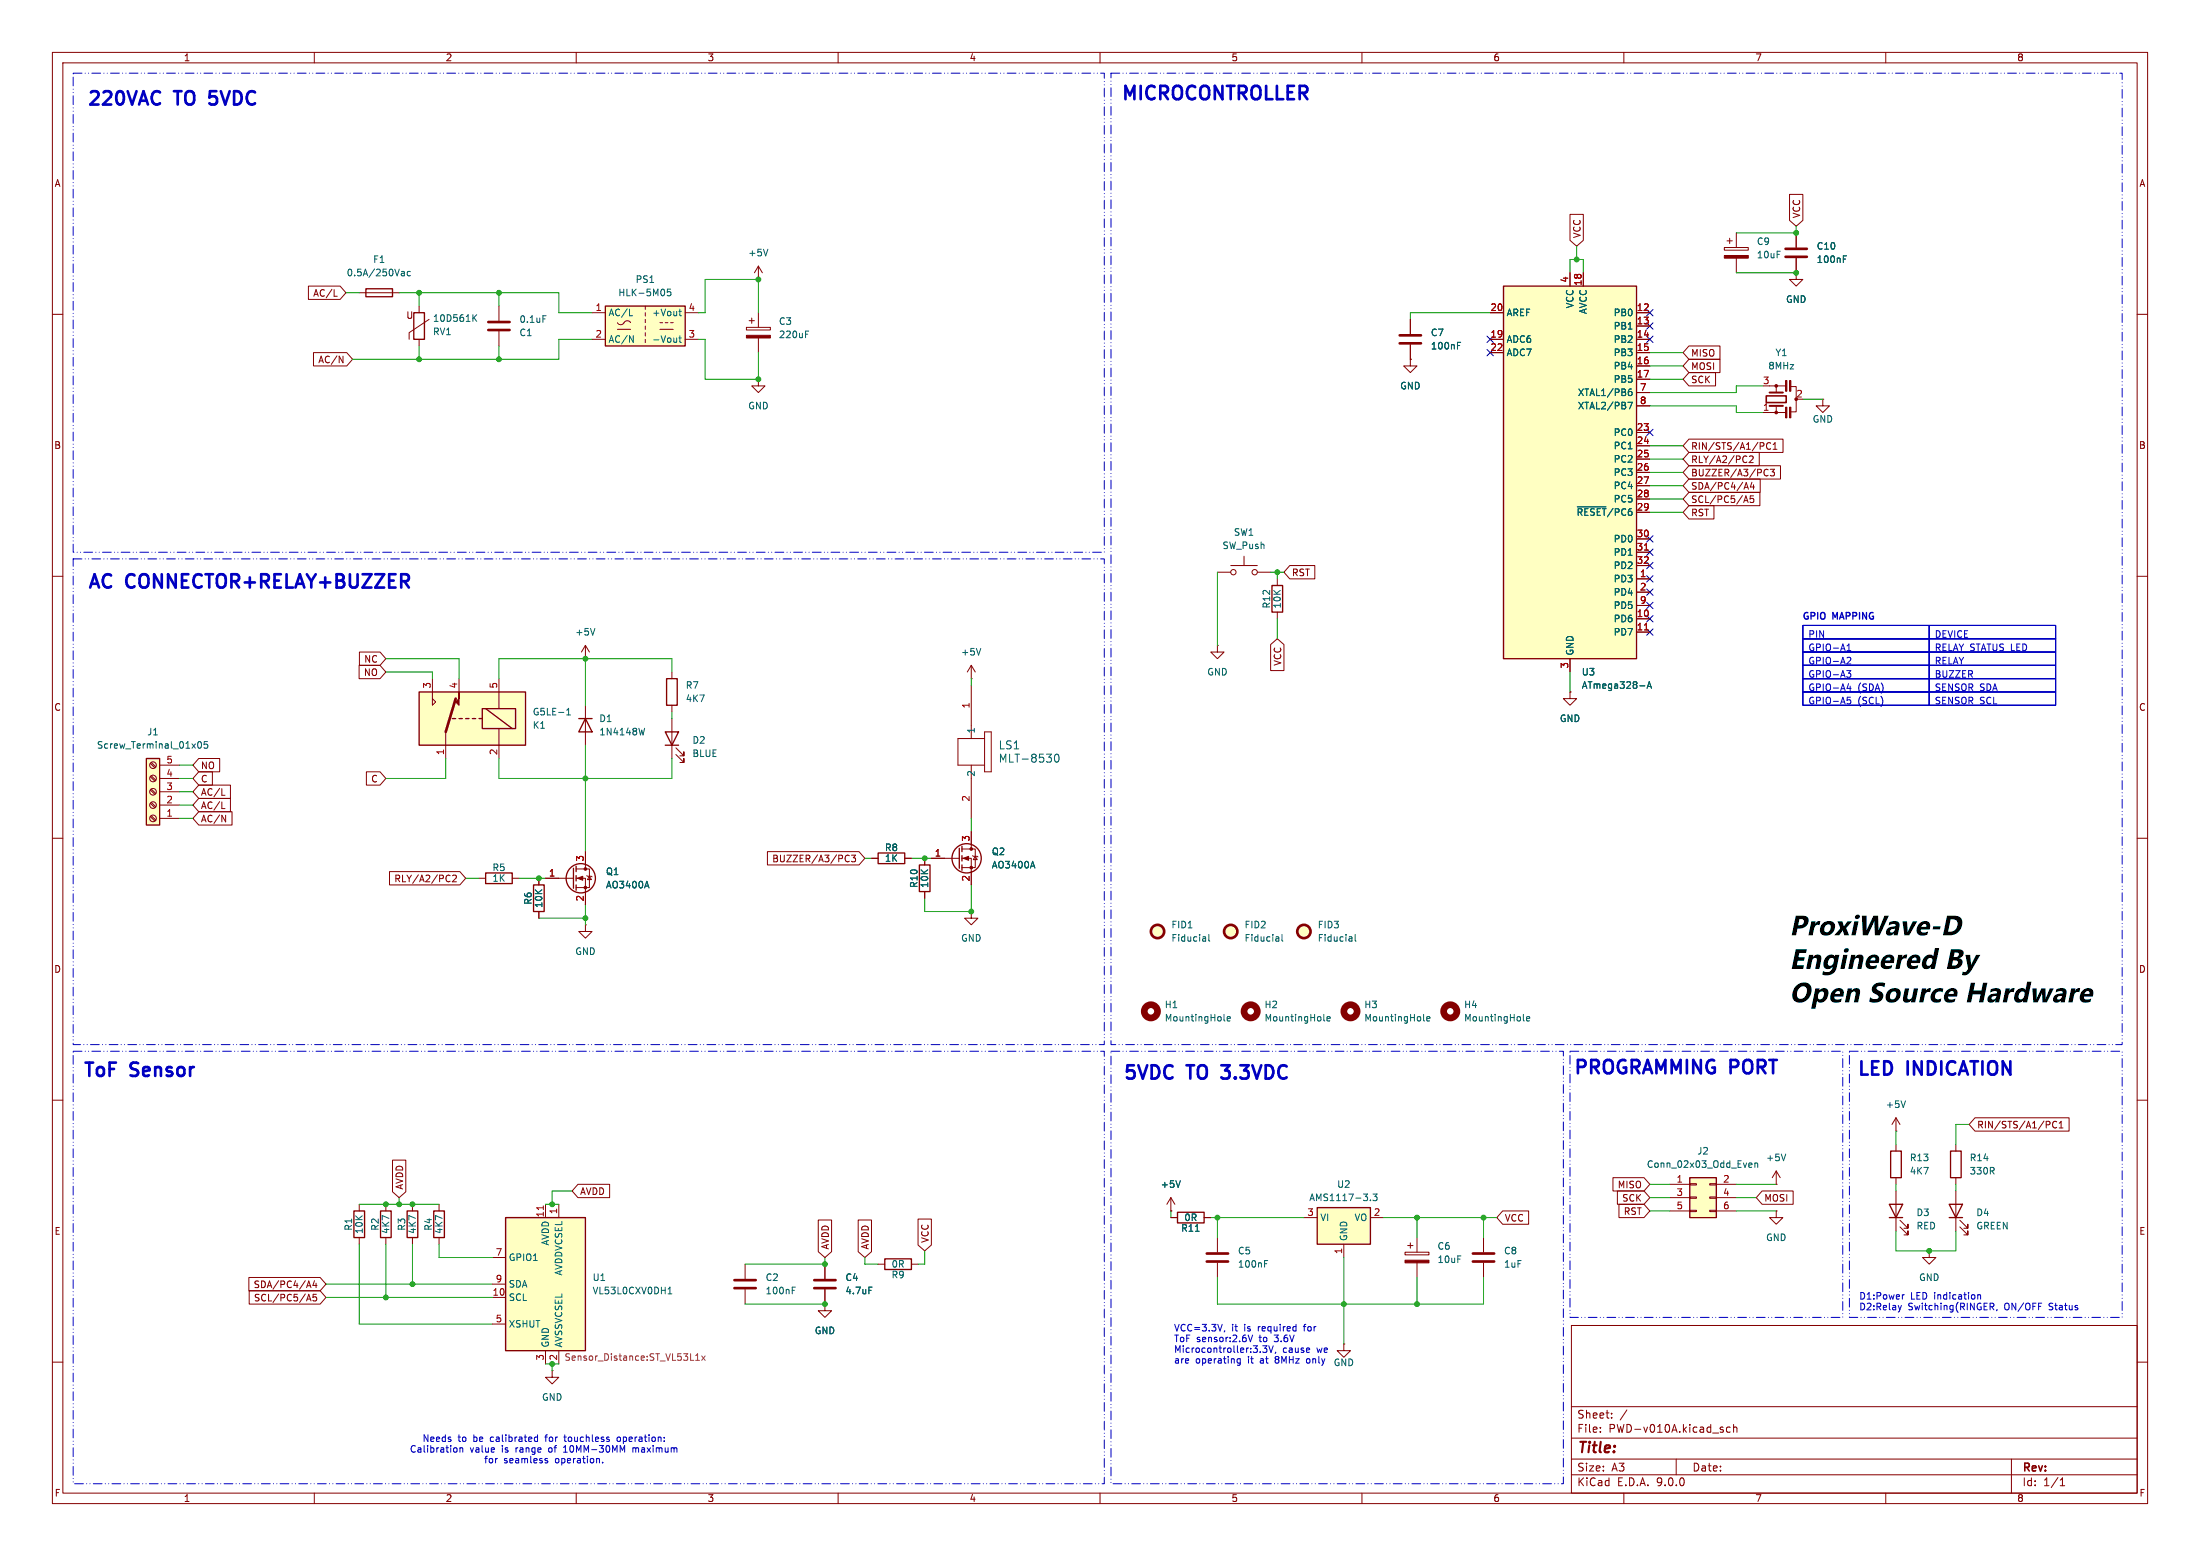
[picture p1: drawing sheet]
<svg xmlns="http://www.w3.org/2000/svg" width="420mm" height="297mm" viewBox="0 0 420 297" stroke-linecap="round" stroke-linejoin="round" font-family="sans-serif">
<g fill="none" stroke="#840000" stroke-width=".19">
<path d="M10 10h400v277h-400zM12 12h396v273h-396zM60 10v2M110 10v2M160 10v2M210 10v2M260 10v2M310 10v2M360 10v2M95.2 58.4v2.8M144.8 53.3h.1M144.8 50.8l-.8 1.3"/>
<path d="M144.8 50.8l.7 1.3M144.8 50.8v2.5M10 60h2M95.2 63.2v2.8M144.8 72.4v1.3h1.2l-1.2 1.2-1.3-1.2h1.3M144.8 72.4h.1M408 60h2M10 110h2M408 110h2M232.4 123.2v1.3h1.3l-1.3 1.2-1.3-1.2h1.3M232.4 123.2h.1M10 160h2"/>
<path d="M408 160h2M10 210h2M408 210h2M368.3 238.8v1.2h1.3l-1.3 1.3-1.3-1.3h1.3M368.3 238.8h.1M300 253h108v32h-108zM10 260h2M300 278.5h108M300 274.5h108M300 268.5h108M305.5 273.2v.2M305.5 272.5v.1"/>
<path d="M307.7 270.5v.2M307.7 269.8v.1M310.6 269.1l-1.3 1.9M320 278.5v3M330.3 272.5l-.4-.1-.3 .3 .1 .6h.6M330.9 272.5l.3-.1 .3 .1 .1 .9M330.9 271.9v1.5M384 278.5v6.5M408 260h2M60 285v2M110 285v2M160 285v2"/>
<path d="M210 285v2M260 285v2M300 281.5h108M310 285v2M360 285v2M393.3 283.6h.9M393.3 282.5l.4-.4v1.5"/>
</g>
<path d="M146.6 47.6l-.4 1.2M103.6 60.3h.7" fill="none" stroke="#006464" stroke-width=".19"/>
<path d="M93.2 63h4.1M93.2 61.5h4.1" fill="none" stroke="#840000" stroke-width=".51"/>
<path d="M115.6 58.4h15.2v7.6h-15.2z" fill="#ffffc2"/>
<path d="M115.6 58.4h15.2v7.6h-15.2zM167.6 162.8h5.1v2h-5.1zM67.6 231.1h2v5.1h-2zM72.6 231.1h2.1v5.1h-2.1zM77.7 231.1h2.1v5.1h-2.1zM82.8 231.1h2v5.1h-2z" fill="none" stroke="#840000" stroke-width=".25"/>
<g fill="none" stroke="#840000" stroke-width=".19">
<path d="M113 59.7h2.6M123.2 58.4v.7M123.2 59.7v.6M130.8 59.7h2.5M144.8 59.7v2.8M113 64.8h2.6M117.9 61.6a.83 .83 0 0 0 .8 .4 .83 .83 0 0 0 .7-.7 .73 .73 0 0 1 1 .3M117.9 62.9h2.5M123.2 61v.6M123.2 62.2v.7M123.2 63.5v.6M123.2 64.8v.6"/>
<path d="M126 62.9h2.5M126 61.6h.5M127 61.6h.5M128 61.6h.5M130.8 64.8h2.5M142.5 62.5h4.6v.5h-4.6zM143 61.2h1M143.5 60.7v1M144.8 64.5v2.8M166.4 163.8h1.2M172.7 163.8h1.3M361.9 215.9h.1"/>
<path d="M361.9 213.4l-.7 1.2M361.9 213.4l.8 1.2M361.9 213.4v2.5M68.6 229.9v1.2M68.6 236.2v1.3M73.7 229.9v1.2M73.7 236.2v1.3M78.7 229.9v1.2M78.7 236.2v1.3M83.8 229.9v1.2M83.8 236.2v1.3M268.2 239h4.6v.5h-4.6z"/>
<path d="M268.7 237.7h1M269.2 237.2v1.1M270.5 236.2v2.8M283.2 236.2v2.8M270.5 241v2.8M283.2 241v2.8M105.4 261.6v1.3h1.3l-1.3 1.3-1.3-1.3h1.3M105.4 261.6h.1"/>
</g>
<path d="M128 55.2h-.6v.6l.1-.1h.5l.1 .2-.1 .4-.2 .2-.4-.2M129.6 59.4h.5M129.8 59v1.1l.3 .2M120.2 60.3h.6M120.2 64.1l.7 1.2v-1.2M129.6 64.5h.5M129.8 64.1v1.1l.3 .1M153.8 63.8h.4M153.8 63.2h.6M363.8 210.1l-.5 1.3" fill="none" stroke="#006464" stroke-width=".19"/>
<g fill="#840000" stroke="#840000" stroke-width=".19">
<path d="M142.5 64h4.6v.5h-4.6z"/>
<path d="M268.2 240.5h4.6v.5h-4.6z"/>
</g>
<path d="M281.2 239.3h4M281.2 240.8h4" fill="none" stroke="#840000" stroke-width=".51"/>
<path d="M96.5 232.4h15.3v25.4h-15.3z" fill="#ffffc2"/>
<path d="M96.5 232.4h15.3v25.4h-15.3zM168.9 240.3h5.1v2h-5.1z" fill="none" stroke="#840000" stroke-width=".25"/>
<g fill="none" stroke="#840000" stroke-width=".19">
<path d="M104.1 229.9v2.5M106.7 229.9v2.5M339.1 231.1v1.3h1.3l-1.3 1.3-1.3-1.3h1.3M339.1 231.1h.1M339.1 226.1h.1M339.1 223.5l-.8 1.3M339.1 223.5l.8 1.3M339.1 223.5v2.6M94 240h2.5M94 245.1h2.5M94 247.6h2.5M94 252.7h2.5"/>
<path d="M104.1 257.8v2.5M106.7 257.8v2.5M142.2 241.3v2.8M142.2 246.1v2.8M157.5 248.9v1.3h1.2l-1.2 1.3-1.3-1.3h1.3M157.5 248.9h.1M157.5 241.3v2.8M157.5 246.1v2.8M167.6 241.3h1.3M174 241.3h1.3"/>
</g>
<path d="M103.7 230.2v.7" fill="none" stroke="#a90000" stroke-width=".19"/>
<path d="M340.9 220.3l-.4 1.3M127.5 247h.8M127.5 246.1l.4-.4v1.3M151.2 245.7h.6M151.2 246.3h.5M165.9 245.7h.6" fill="none" stroke="#006464" stroke-width=".19"/>
<path d="M132.8 259.7h.7M132.8 258.8l.4-.4v1.3M134 258.8l.6 .9M134.6 258.8l-.6 .9" fill="none" stroke="#840084" stroke-width=".19"/>
<path d="M140.2 244.3h4.1M140.2 245.9h4.1M155.4 244.3h4.1M155.4 245.9h4.1" fill="none" stroke="#840000" stroke-width=".51"/>
<path d="M322.6 224.8h5.1v7.6h-5.1z" fill="#ffffc2"/>
<g fill="none" stroke="#840000" stroke-width=".25">
<path d="M110.5 137.2h2.5M111.8 137.2l1.2 2.5h-2.5zM101.9 168.9h2v5.1h-2zM109.5 165.7v3.8M110 165.4v1M110 167.1v1M110 168.9v1M183.1 161.9v3.8M183.6 161.5v1.1M183.6 163.3v1M183.6 165.1v1M360.9 219.7h2.1v5.1h-2.1z"/>
<path d="M372.4 219.7h2v5.1h-2zM322.6 224.8h5.1v7.6h-5.1zM360.7 229.9h2.5l-1.3 2.5zM360.7 232.4h2.5M372.1 229.9h2.5l-1.2 2.5zM372.1 232.4h2.5"/>
<circle cx="110.9" cy="167.6" r="2.79"/>
<circle cx="184.5" cy="163.8" r="2.79"/>
</g>
<g fill="none" stroke="#840000" stroke-width=".19">
<path d="M329.2 47.2h4.6v.6h-4.6zM329.7 46h1M330.2 45.5v1M331.5 44.5v2.7M331.5 49.3v2.8M342.9 52.1v1.2h1.3l-1.3 1.3-1.3-1.3h1.3M342.9 52.1h.1M342.9 44.5v2.7M342.9 49.3v2.8M336.5 78.7h4.4M337.8 73.7h3.1M339.1 73.7v1.2"/>
<path d="M339.1 77.6v1.1M341.9 73.8h1v4.8h-1.1M348 76.2v1.3h1.2l-1.2 1.2-1.3-1.2h1.3M348 76.2h.1M111.8 125.7h.1M111.8 123.2l-.8 1.3M111.8 123.2l.7 1.3M111.8 123.2v2.5M111.8 134.6v7.6M185.4 129.5h.1M185.4 127l-.7 1.3M185.4 127l.8 1.3"/>
<path d="M185.4 127v2.5M185.4 130.8v10.2M188 139.7h1.2v7.6h-1.2zM185.4 146.1v10.1M185.4 158.8v3.3M188 141h-5.1v5.1h5.1M102.9 167.6v1.3M102.9 174v1.3M104.1 167.6h5.4M110 165.9h2.5v3.5h-2.5M110 167.6h1.8v5.1M111.8 176.5v1.3h1.2l-1.2 1.3-1.3-1.3h1.3"/>
<path d="M111.8 176.5h.1M111.8 162.6v3.3M112 167.1l1 .3M112.5 167.3l.4 .6h-.8zM177.8 163.8h5.3M183.6 162.1h2.6v3.5h-2.6M183.6 163.8h1.8v5.1M185.4 174v1.3h1.3l-1.3 1.2-1.3-1.2h1.3M185.4 174h.1M185.7 163.3l1 .3M186.2 163.4l.4 .7h-.8zM361.9 218.4v1.3"/>
<path d="M373.4 218.4v1.3M318.8 226.1h3.8M318.8 228.6h3.8M318.8 231.1h3.8M322.6 225.9h1.2v.3h-1.2zM322.6 228.5h1.2v.2h-1.2zM322.6 231h1.2v.3h-1.2zM326.4 225.9h1.3v.3h-1.3zM326.4 228.5h1.3v.2h-1.3zM326.4 231h1.3v.3h-1.3zM327.7 226.1h3.8M327.7 228.6h3.8"/>
<path d="M327.7 231.1h3.8M361.9 224.8v1.3M361.9 227.3v7.6M362.7 234.2l1.5 1.5v-.8v.8h-.7M362.7 232.9l1.5 1.5v-.7v.7h-.7M373.4 224.8v1.3M373.4 227.3v7.6M374.1 234.2l1.6 1.5v-.8v.8h-.8M374.1 232.9l1.6 1.5v-.7v.7h-.8"/>
</g>
<g fill="none" stroke="#006464" stroke-width=".19">
<path d="M351.9 49.4h.4M351.9 48.8h.6M113.6 120l-.4 1.2M123.1 139l-.3 1.3M187.2 123.8l-.4 1.2M201.5 144h.2a.81 .81 0 0 1 .5 .7 .81 .81 0 0 1-.5 .8 1.01 1.01 0 0 1-.2-1.5zM123.5 168.2l.4 1.3M197.1 164.4l.5 1.3M230.1 178.9l.1 .7M230.2 179.6h-.2M230.2 179.1l-.2 .1M230.8 178.4v1.1l.1 .1"/>
<path d="M244.1 178.9v.7M244.1 179.6h-.1M244.1 179.1l-.1 .1M244.7 178.4v1.1l.2 .1M258 178.9l.1 .7M258.1 179.6h-.1M258.1 179.1l-.1 .1M258.7 178.4v1.1l.2 .1M233.7 194.7l.2 .2M234.3 194.5l.6-.2-.1-.2-.3-.1-.2 .2v.6h.5M252.7 194.7l.2 .2M253.3 194.5l.6-.2v-.2l-.4-.1-.2 .2 .1 .6h.5"/>
<path d="M271.8 194.7l.2 .2M272.4 194.5l.6-.2-.1-.2-.3-.1-.2 .2v.6h.5M290.8 194.7l.2 .2M291.4 194.5l.6-.2v-.2l-.4-.1-.2 .2 .1 .6h.5M334 222h.4l.1 .3-.6 .1M334.4 222.8h-.4M335 222.1l.2-.1h.3l.1 .8M335 222v.8"/>
</g>
<g fill="none" stroke="#840000" stroke-width="1.3">
<circle cx="219.7" cy="193" r="1.27"/>
<circle cx="238.8" cy="193" r="1.27"/>
<circle cx="257.8" cy="193" r="1.27"/>
<circle cx="276.9" cy="193" r="1.27"/>
</g>
<g fill="#840000" stroke="#840000" stroke-width=".19">
<path d="M329.2 48.8h4.6v.5h-4.6z"/>
<path d="M110.2 167.6l1.1-.3v.7z"/>
<path d="M183.9 163.8l1-.4v.8z"/>
<path d="M340.9 77.7h.2v2.1h-.2z"/>
<path d="M341.6 77.7h.3v2.1h-.3z"/>
<path d="M340.9 72.6h.2v2.1h-.2z"/>
<path d="M341.6 72.6h.3v2.1h-.3z"/>
<circle cx="111.8" cy="165.9" r=".25"/>
<circle cx="111.8" cy="169.4" r=".25"/>
<circle cx="185.4" cy="162.1" r=".25"/>
<circle cx="185.4" cy="165.6" r=".25"/>
<circle cx="339.1" cy="78.7" r=".25"/>
<circle cx="339.1" cy="73.7" r=".25"/>
</g>
<g fill="#ffffc2" stroke="#ffffc2" stroke-width=".19">
<circle cx="221" cy="177.8" r="1.27"/>
<circle cx="248.9" cy="177.8" r="1.27"/>
<circle cx="234.9" cy="177.8" r="1.27"/>
</g>
<g fill="none" stroke="#840000" stroke-width=".51">
<path d="M340.9 47.5h4M340.9 49h4"/>
<circle cx="221" cy="177.8" r="1.27"/>
<circle cx="234.9" cy="177.8" r="1.27"/>
<circle cx="248.9" cy="177.8" r="1.27"/>
</g>
<path d="M337.8 77.5h2.6M337.8 74.9h2.6" fill="none" stroke="#840000" stroke-width=".38"/>
<path d="M337.2 75.6h3.8v1.2h-3.8z" fill="none" stroke="#840000" stroke-width=".3"/>
<path d="M80 132.1h20.3v10.1h-20.3z" fill="#ffffc2"/>
<path d="M82.5 129.5v5.1l.7-.6-.7-.6M85.1 139.7v5.1M87.6 129.5v2.6M95.2 129.5v5.8M95.2 139.1v5.7M128.3 128.3v1.2M128.3 134.6v1.3" fill="none" stroke="#840000" stroke-width=".19"/>
<path d="M80 132.1h20.3v10.1h-20.3zM86.4 137.2h.6M87.6 137.2h.7M88.9 137.2h.6M90.2 137.2h.6M91.4 137.2h.7M92.1 135.3h6.3v3.8h-6.3zM92.7 135.3l5.1 3.8M127.3 129.5h2v5.1h-2z" fill="none" stroke="#840000" stroke-width=".25"/>
<path d="M87.6 132.1v2.5l-.6-.6 .6-.6z" fill="#840000" stroke="#840000" stroke-width=".19"/>
<path d="M87 133.4l-1.9 6.3" fill="none" stroke="#840000" stroke-width=".51"/>
<path d="M108.2 136.5h.7M108.2 135.6l.3-.4v1.3" fill="none" stroke="#006464" stroke-width=".19"/>
<path d="M27.9 144.8h2.6v12.7h-2.6z" fill="#ffffc2"/>
<path d="M242.8 111.8h2.1v5h-2.1zM27.9 144.8h2.6v12.7h-2.6z" fill="none" stroke="#840000" stroke-width=".25"/>
<g fill="none" stroke="#840000" stroke-width=".19">
<path d="M243.8 110.5v1.3M243.8 116.8v1.3M28.7 155.9l.9 .8M28.7 153.3l.9 .9M28.7 150.8l.9 .8M28.7 148.3l.9 .8M28.7 145.7l.9 .9M28.9 155.7l.8 .8M28.9 153.2l.8 .8M28.9 150.6l.8 .9M28.9 148.1l.8 .8M28.9 145.5l.8 .9"/>
<path d="M30.5 156.2h3.8M30.5 153.7h3.8M30.5 151.1h3.8M30.5 148.6h3.8M30.5 146.1h3.8"/>
<circle cx="29.2" cy="156.2" r=".63"/>
<circle cx="29.2" cy="153.7" r=".63"/>
<circle cx="29.2" cy="148.6" r=".63"/>
<circle cx="29.2" cy="151.1" r=".63"/>
<circle cx="29.2" cy="146" r=".63"/>
</g>
<path d="M37.9 141.7l.1-.2a.68 .68 0 0 1 .5 .7 .68 .68 0 0 1-.5 .6l-.3-.5zM39.6 141.5h-.6l-.1 .7 .2-.2 .5 .1 .1 .2-.1 .4-.2 .1-.5-.1" fill="none" stroke="#006464" stroke-width=".19"/>
<path d="M251.5 230.5h10.1v7h-10.1z" fill="#ffffc2"/>
<path d="M69.8 55.1h5.1v1.5h-5.1zM79 59.7h2v5.1h-2zM127 139.7h2.5l-1.2 2.5zM127 142.2h2.5M251.5 230.5h10.1v7h-10.1z" fill="none" stroke="#840000" stroke-width=".25"/>
<path d="M68.6 55.9h7.6M80 58.4v1.3M80 64.8v1.2M81.9 61l-3.8 2.5v1.3M128.3 137.2v7.6M129 144l1.6 1.5v-.7v.7h-.8M129 142.7l1.6 1.6v-.8v.8h-.8M248.9 232.4h2.6M256.5 237.5v2.5M261.6 232.4h2.6M256.5 256.5v1.3h1.3l-1.3 1.3-1.2-1.3h1.2M256.5 256.5h.1" fill="none" stroke="#840000" stroke-width=".19"/>
<path d="M76.8 51.8l.4 .2v.6M77.2 52.6h-.4M77.2 52.1l-.4 .1M78.3 51.9l-.3-.1-.3 .2 .2 .6h.4M90.5 60.6l.5 .7M91 60.1l-.7 .7M261.6 229.1v.1M262.1 227.9h.8l-.4 .5 .3 .1v.6l-.2 .1-.5-.1" fill="none" stroke="#006464" stroke-width=".19"/>
<path d="M287 54.6h25.4v71.1h-25.4z" fill="#ffffc2"/>
<path d="M287 54.6h25.4v71.1h-25.4zM92.7 166.6h5.1v2.1h-5.1zM175.5 165.1h2v5.1h-2zM224.8 231.4h5.1v2h-5.1z" fill="none" stroke="#840000" stroke-width=".25"/>
<g fill="none" stroke="#840000" stroke-width=".19">
<path d="M341.6 37.1h2.6v5l-1.3 1.1-1.3-1.1zM58.9 54.6h6l1.1 1.3-1.1 1.3h-6zM63.8 56.6h.6M284.5 59.7h2.5M299.7 40.9h2.6v5l-1.3 1.1-1.3-1.1zM299.7 52.1v2.5M302.3 52.1v2.5M312.4 59.7h2.6M342.9 52.1h.1M342.9 44.5v2.7M342.9 49.3v2.8M59.8 67.3h6.4l1.1 1.3-1.1 1.3h-6.4z"/>
<path d="M64.8 68l.7 1.3v-1.3M269.2 68.6v1.3h1.3l-1.3 1.2-1.2-1.2h1.2M269.2 68.6h.1M269.2 61v2.8M269.2 65.8v2.8M284.5 64.8h2.5M284.5 67.3h2.5M312.4 64.8h2.6M312.4 67.3h2.6M312.4 62.2h2.6M312.4 69.9h2.6M312.4 72.4h2.6"/>
<path d="M312.4 74.9h2.6M312.4 77.5h2.6M322.4 68.6h6v2.5h-6l-1.1-1.2zM322.4 66h6v2.6h-6l-1.1-1.3zM322.4 71.1h5.1v2.6h-5.1l-1.1-1.3zM312.4 82.6h2.6M312.4 85.1h2.6M312.4 87.6h2.6M312.4 90.2h2.6M312.4 92.7h2.6M312.4 95.3h2.6M312.4 97.8h2.6"/>
<path d="M322.4 86.4h13.5v2.5h-13.5l-1.1-1.3zM322.4 94h13.6v2.5h-13.6l-1.1-1.2zM322.4 96.5h4.8v2.6h-4.8l-1.1-1.3zM322.4 91.4h13.6v2.6h-13.6l-1.1-1.3zM322.4 83.8h18v2.6h-18l-1.1-1.3zM322.4 88.9h17.5v2.5h-17.5l-1.1-1.2zM333 95.6h.6M333.1 93h.6M333.2 87l.3 .2M333.3 94.7l.4 1.2M333.4 92.1l.4 1.3M333.5 88.2l-.3 .1"/>
<path d="M334 87.2l.5-.2 .2 .4-.8 .9h.8M334.5 92l-.4 1h.8M334.8 94.7h-.7v.6l.2-.2 .4 .1 .1 .2v.4l-.2 .1-.5-.1M334.8 92.5v.9M336.5 84.5l.2 .2v.3l-.2 .2M336.9 90.7l.3 .1 .3-.1M337.5 89.7l-.3-.1-.3 .2M338 89.6h.7l-.4 .5 .4 .1v.5l-.2 .1-.5-.1M338 84.6a.6 .6 0 0 0-.8 .4 .6 .6 0 0 0 .6 .8l.2-.2M338.5 84.9l.4-.4v1.3M338.5 85.8h.7M232.4 109.2h2.5"/>
<path d="M234.9 108h5.1M237.5 106.2v1.8M240 109.2h2.6M246.2 107.9h4.8v2.6h-4.8l-1.1-1.3zM312.4 102.9h2.6M312.4 105.4h2.6M312.4 108h2.6M312.4 110.5h2.6M312.4 113h2.6M312.4 115.6h2.6M312.4 118.1h2.6M68.6 127h3.9l1.2 1.3-1.2 1.2h-3.9z"/>
<path d="M68.6 124.5h3.9l1.2 1.2-1.2 1.3h-3.9zM242.6 123l1.2-1.1 1.3 1.1v5h-2.5zM299.7 132.1v1.3h1.3l-1.3 1.2-1.3-1.2h1.3M299.7 132.1h.1M299.7 125.7v2.6M312.4 120.7h2.6M37.9 154.9h6.4v2.6h-6.4l-1.1-1.3zM37.9 147.3h2.6v2.6h-2.6l-1.1-1.3zM37.9 149.9h6.1v2.5h-6.1l-1.1-1.3zM37.9 152.4h6.1v2.5h-6.1l-1.1-1.2zM37.9 144.8h4v2.5h-4l-1.1-1.2zM42.4 155.6l.7 1.3v-1.3"/>
<path d="M42.4 151.8h.6M42.4 154.3h.6M69.9 147.3h2.6l1.2 1.3-1.2 1.3h-2.6zM185.4 158.8v2.5M74.4 166.4h13.4l1.1 1.2-1.1 1.3h-13.4zM85.7 167l.2 .2M85.9 168.2l-.2 .1M86.4 167.2l.5-.2 .2 .4-.8 .9h.8M91.4 167.6h1.3M97.8 167.6h1.3M102.9 167.6v1.3M102.9 174v1.3"/>
<path d="M104.1 167.6h2.6M111.8 162.6v2.5M111.8 170.2v2.5M146.5 162.6h17.5l1.1 1.2-1.1 1.3h-17.5zM161.5 164.3l.3 .2 .3-.1M162.1 163.4l-.3-.2-.3 .2M162.5 163.2h.8l-.4 .5 .4 .1v.6l-.2 .1-.6-.1M166.4 163.8h1.2M172.7 163.8h1.3M176.5 163.8v1.3M176.5 170.2v1.3M177.8 163.8h2.5"/>
<path d="M185.4 166.4v2.5M377 213.4h18v2.5h-18l-1.1-1.3zM391.1 214l.3 .3-.1 .3-.2 .1M392.6 214.2a.6 .6 0 0 0-.8 .4 .6 .6 0 0 0 .6 .7l.2-.1M393.1 215.3h.7M393.1 214.4l.4-.4v1.3M74.9 221.4h2.6v6.1l-1.3 1.1-1.3-1.1zM110.3 226.1h6.1v2.5h-6.1l-1.1-1.3zM156.2 232.9h2.6v6l-1.3 1.1-1.3-1.1zM163.8 232.9h2.6v6l-1.3 1.1-1.3-1.1zM175.3 232.7h2.5v4.9l-1.3 1.2-1.2-1.2zM223.5 231.1h.1"/>
<path d="M223.5 228.6l-.7 1.3M223.5 228.6l.8 1.3M223.5 228.6v2.5M223.5 232.4h1.3M229.9 232.4h1.2M232.4 236.2v2.8M286.9 231.1h4.9v2.6h-4.9l-1.2-1.3zM307.9 224.8h5.9l1.2 1.3-1.2 1.2h-5.9zM308.8 227.3h5l1.2 1.3-1.2 1.3h-5zM309.1 229.9h4.7l1.2 1.2-1.2 1.3h-4.7zM336.4 227.3h5.9v2.6h-5.9l-1.1-1.3zM47.5 243.8h13.6l1.1 1.3-1.1 1.3h-13.6z"/>
<path d="M47.6 246.4h13.5l1.1 1.2-1.1 1.3h-13.5zM58.6 248h.6M58.6 245.4h.6M58.9 247.1l.5 1.2M58.9 244.5l.5 1.3M60 244.4l-.3 1h.8M60.3 244.9v.9M60.4 247.1h-.6l-.1 .6 .2-.2 .4 .1 .2 .2-.1 .4-.2 .1-.5-.1M157.5 248.9h.1M157.5 241.3v2.8M157.5 246.1v2.8M232.4 241v2.8"/>
<circle cx="235.5" cy="109.2" r=".51"/>
<circle cx="239.5" cy="109.2" r=".51"/>
</g>
<g fill="none" stroke="#006464" stroke-width=".19">
<path d="M351.9 49.4h.4M351.9 48.8h.6M278.2 66h.5M278.2 65.3h.6M310.8 76.8h.8l-.5 1.2M310.9 74.8l.4-.1 .3 .3-.2 .4-.3 .1-.2-.1M311.4 74.2l-.3 .1-.2 .2M301.1 96.7h5.5M313 130.9h1M314.4 131.4l.5-1.3 .4 1.3M314.6 131h.6M123.5 168.2l.4 1.3"/>
<path d="M197.1 164.4l.5 1.3M225.3 225.4l-.4 1.2M228.2 235h.7M165.9 245.7h.6M241.4 241.2h.4M241.4 240.6h.6"/>
</g>
<path d="M313.9 105h.8M313.9 120.2h.8" fill="none" stroke="#a90000" stroke-width=".19"/>
<path d="M267.2 64h4.1M267.2 65.5h4.1M230.4 239.3h4M230.4 240.8h4" fill="none" stroke="#840000" stroke-width=".51"/>
<g fill="none" stroke="#0000c2" stroke-width=".19">
<path d="M344.2 119.4h24.1v2.5h-24.1zM344.2 119.4h48.2v15.2h-48.2zM368.3 119.4h24.1v2.5h-24.1zM368.3 119.4v15.2M344.2 121.9h24.1v2.6h-24.1zM344.2 124.5h24.1v2.5h-24.1zM344.2 127h24.1v2.5h-24.1zM344.2 129.5h24.1v2.6h-24.1zM344.2 132.1h24.1v2.5h-24.1zM344.2 121.9h48.2M344.2 124.5h24.1M344.2 127h24.1"/>
<path d="M344.2 129.5h24.1M344.2 132.1h24.1M352.5 128h.8l-.4 .5 .4 .1v.4l-.2 .3h-.4M352.6 124.2h.7M352.6 123.3l.4-.4v1.3M352.7 133.1h.6M352.8 125.5h.4l.1 .3-.8 .9h.8M352.8 133.6h.3l.2 .2-.1 .5-.4 .1M352.9 130.5l-.3 .9h.8M353.2 131v.8M368.3 121.9h24.1v2.6h-24.1zM368.3 124.5h24.1v2.5h-24.1z"/>
<path d="M368.3 127h24.1v2.5h-24.1zM368.3 129.5h24.1v2.6h-24.1zM368.3 132.1h24.1v2.5h-24.1zM233.8 254l-.1 .2M236.8 259.3v1.1l-.3 .2h-.3M236.8 259.4l-.4-.1-.2 .3 .1 .5h.5M238.3 254.8l.4 1.3 .4-1.3M241.9 256.9l-.5 .5 .4 .1v.5l-.2 .1-.5-.1M242.2 256.9l.4 1.2 .5-1.2M243.5 258.1l-.1 .2M248.8 253.2h.5M249.7 259.3l-.3 .3v.3l.3 .3"/>
<path d="M363 249.2l-.3 .8M363.5 247.1l-.3 .3M377.6 247.2l.1-.1 .3 .1 .1 .8M377.6 247.1v.9M379.9 248.7h.5l.2 .3-.1 .4h-.6M380.2 249.4l.4 .6M381.2 250l-.1 .2M87 276.3l.3 .3v.3l-.3 .3M87.8 276.5l.2-.2 .3 .1v.8M87.8 276.3v.9M102.1 275l.2 .1h.3M102.6 273.9v1.2"/>
<path d="M102.6 274.4l-.3-.1-.2 .1M104 274.3h.5M104.1 278.7l.5 .3-.1 .2h-.3M104.1 278.4h.4M107.6 277.2h.7M107.6 274.3h.5M107.8 273.9v1.1l.2 .1M107.9 275.9l-.3 .4M115 279.1v.1M118.3 274.4l-.3-.1-.2 .2 .1 .5 .1 .1h.3M118.8 276.8l.4-.9v1.3M120.8 276.3v.9"/>
<path d="M120.9 276.4l-.1 .1"/>
</g>
<g fill="none" stroke="#009600" stroke-width=".19">
<path d="M66 55.9h2.6M76.2 55.9h30.5v3.8h6.3M80 55.9v2.5M95.2 55.9v2.5M133.3 59.7h1.3v-6.4h10.2v6.4M284.5 59.7h-15.3v1.3M299.7 52.1v-2.6h2.6v2.6M301 47v2.5M331.5 52.1h11.4M342.9 43.2v1.3h-11.4M80 66v2.6M95.2 66v2.6"/>
<path d="M113 64.8h-6.3v3.8h-39.4M133.3 64.8h1.3v7.6h10.2v-5.1M315 77.5h16.5v1.2h5M315 69.9h6.3M315 72.4h6.3M315 67.3h6.3M336.5 73.7h-5v1.2h-16.5M344.2 76.2h3.8M315 90.2h6.3M315 92.7h6.3M315 87.6h6.3M315 85.1h6.3"/>
<path d="M315 95.3h6.3M315 97.8h6.3M232.4 109.2v14M242.6 109.2h2.5M243.8 109.2v1.3M243.8 118.1v3.8M73.7 125.7h13.9v3.8M73.7 128.3h8.8v1.2M111.8 125.7v8.9M128.3 128.3v-2.6h-33.1v3.8M128.3 135.9v1.3M185.4 129.5v1.3"/>
<path d="M299.7 128.3v3.8M34.3 148.6h2.5M34.3 151.1h2.5M34.3 153.7h2.5M34.3 146.1h2.5M34.3 156.2h2.5M85.1 144.8v3.8h-11.4M95.2 144.8v3.8h33.1v-3.8M111.8 142.2v20.4M185.4 156.2v2.6M88.9 167.6h2.5M99.1 167.6h5"/>
<path d="M102.9 175.3h8.9M111.8 172.7v3.8M165.1 163.8h1.3M174 163.8h3.8M185.4 168.9v5.1h-8.9v-2.5M361.9 215.9v2.5M375.9 214.6h-2.5v3.8M68.6 229.9h15.2M68.6 237.5v15.2h25.4M73.7 237.5v10.1M76.2 228.6v1.3M78.7 237.5v7.6"/>
<path d="M83.8 237.5v2.5h10.2M104.1 229.9h2.6M109.2 227.3h-3.8v2.6M176.5 238.8v2.5h-1.2M223.5 231.1v1.3M231.1 232.4h17.8M232.4 232.4v3.8M264.2 232.4h21.5M270.5 232.4v3.8M283.2 232.4v3.8M315 228.6h3.8M315 226.1h3.8"/>
<path d="M315 231.1h3.8M331.5 228.6h3.8M331.5 226.1h7.6M331.5 231.1h7.6M361.9 234.9v3.9h11.5v-3.9M361.9 226.1v1.2M373.4 226.1v1.2M62.2 247.6h31.8M62.2 245.1h31.8M142.2 248.9h15.3M157.5 240v1.3h-15.3M165.1 240v1.3h2.5"/>
<path d="M232.4 243.8v5.1h50.8v-5.1M256.5 240v16.5M270.5 243.8v5.1M104.1 260.3h1.3v1.3"/>
</g>
<g fill="none" stroke="#000084" stroke-width=".19">
<path d="M314.4 59.1l1.2 1.2M315.6 59.1l-1.2 1.2M283.9 66.7l1.2 1.2M283.9 64.2l1.2 1.2M285.1 66.7l-1.2 1.2M285.1 64.2l-1.2 1.2M314.4 61.6l1.2 1.2M314.4 64.2l1.2 1.2M315.6 61.6l-1.2 1.2M315.6 64.2l-1.2 1.2M314.4 81.9l1.2 1.3M315.6 81.9l-1.2 1.3"/>
<path d="M314.4 115l1.2 1.2M314.4 112.4l1.2 1.2M314.4 109.9l1.2 1.2M314.4 107.3l1.2 1.3M314.4 104.8l1.2 1.2M314.4 117.5l1.2 1.2M314.4 102.3l1.2 1.2M315.6 115l-1.2 1.2M315.6 112.4l-1.2 1.2M315.6 109.9l-1.2 1.2M315.6 107.3l-1.2 1.3M315.6 104.8l-1.2 1.2"/>
<path d="M315.6 117.5l-1.2 1.2M315.6 102.3l-1.2 1.2M314.4 120l1.2 1.3M315.6 120l-1.2 1.3"/>
</g>
<g fill="#000">
<path d="M342.8 174.8a3.5 3.5 0 0 1 2.1 .2 1.44 1.44 0 0 1 .1 1.6 1.44 1.44 0 0 1-1.5 .6h-.4l-.2 1.3h-.9l.4-1.9h.9a.74 .74 0 0 0 .9-.2 .74 .74 0 0 0 0-.9l-.7-.1-.2 1.2h-.9zM355.4 174.8h.9v2.9l1.4-2.9h.8l.1 2.9 1.2-2.9h.8l-1.8 3.7h-.9v-2.8l-1.3 2.8h-1zM371.7 174.8a4.6 4.6 0 0 1 2.3 .2 1.71 1.71 0 0 1 .2 2.5l-.7 .7-.6 .2-2 .1 .2-.7h.8a1.44 1.44 0 0 0 1.5-.5 1.44 1.44 0 0 0 0-1.6l-1-.2-.5 2.3h-.8zM342.8 181.2h2.1l-.1 .7h-1.3l-.2 .8h1.2l-.1 .7h-1.2l-.2 .8h1.4l-.2 .7h-2.2zM367.5 182.6a.94 .94 0 0 1 1.6 0l.3-1.6h.8l-.8 3.9h-.8v-.3a.95 .95 0 0 1-1.1 .4 .95 .95 0 0 1-.6-1.1h.8a.53 .53 0 0 0 .6 .5 .53 .53 0 0 0 .5-.6 .57 .57 0 0 0 .1-.6 .57 .57 0 0 0-.6-.3l-.4 .3-.2 .7h-.8l.2-.9zM372.4 181.2h1.4a.85 .85 0 0 1 1.1 .6 .85 .85 0 0 1-.7 1l-.2 .1a.89 .89 0 0 1 .7 .8 .89 .89 0 0 1-.6 .9l-.7 .3h-1.7l.1-.6h.8a.81 .81 0 0 0 1.2-.6l-.2-.3-.8-.1-.2 1h-.8l.3-1.6h.9a.68 .68 0 0 0 .7-.1 .68 .68 0 0 0 .2-.6l-.8-.2-.1 .9h-.9zM385.1 189a.94 .94 0 0 1 1.6 0l.3-1.6h.8l-.8 3.9h-.8l.1-.3a.95 .95 0 0 1-1.2 .4 .95 .95 0 0 1-.6-1.1h.8a.53 .53 0 0 0 .6 .5 .53 .53 0 0 0 .5-.6 .57 .57 0 0 0 .1-.6 .57 .57 0 0 0-.6-.3l-.4 .3-.2 .7h-.8l.3-.8z"/>
<circle cx="354.6" cy="175" r=".46"/>
</g>
<path d="M233.2 203.3h1.5M233.2 205.6l.1 .2" fill="none" stroke="#0000c2" stroke-width=".51"/>
<path d="M14 14h196.8v91.4h-196.8zM212.1 14h193v185.4h-193zM14 106.7h196.8v92.7h-196.8zM14 200.7h196.8v82.5h-196.8zM212.1 200.7h86.3v82.5h-86.3zM299.7 200.7h52.1v50.8h-52.1zM353.1 200.7h52v50.8h-52z" fill="none" stroke="#0000c2" stroke-width=".19" stroke-dasharray="1.7 .6 0 .6 0 .6"/>
<g fill="#009600" stroke="#009600" stroke-width=".19">
<circle cx="368.3" cy="238.8" r=".46"/>
<circle cx="342.9" cy="52.1" r=".46"/>
<circle cx="342.9" cy="44.5" r=".46"/>
<circle cx="301" cy="49.5" r=".46"/>
<circle cx="232.4" cy="232.4" r=".46"/>
<circle cx="283.2" cy="232.4" r=".46"/>
<circle cx="270.5" cy="232.4" r=".46"/>
<circle cx="256.5" cy="248.9" r=".46"/>
<circle cx="270.5" cy="248.9" r=".46"/>
<circle cx="243.8" cy="109.2" r=".46"/>
<circle cx="176.5" cy="163.8" r=".46"/>
<circle cx="185.4" cy="174" r=".46"/>
<circle cx="111.8" cy="125.7" r=".46"/>
<circle cx="111.8" cy="175.3" r=".46"/>
<circle cx="111.8" cy="148.6" r=".46"/>
<circle cx="76.2" cy="229.9" r=".46"/>
<circle cx="105.4" cy="229.9" r=".46"/>
<circle cx="78.7" cy="245.1" r=".46"/>
<circle cx="78.7" cy="229.9" r=".46"/>
<circle cx="157.5" cy="248.9" r=".46"/>
<circle cx="105.4" cy="260.3" r=".46"/>
<circle cx="157.5" cy="241.3" r=".46"/>
<circle cx="144.8" cy="72.4" r=".46"/>
<circle cx="144.8" cy="53.3" r=".46"/>
<circle cx="95.2" cy="68.6" r=".46"/>
<circle cx="95.2" cy="55.9" r=".46"/>
<circle cx="80" cy="68.6" r=".46"/>
<circle cx="80" cy="55.9" r=".46"/>
<circle cx="73.7" cy="229.9" r=".46"/>
<circle cx="73.7" cy="247.6" r=".46"/>
<circle cx="102.9" cy="167.6" r=".46"/>
</g>
<g font-size="5.3">
<text x="341.6" y="180.5">ProxiWave-D</text>
<text x="341.6" y="186.9">EngineeredBy</text>
<text x="341.6" y="193.3">Open SourceHardware</text>
</g>
<g font-size="3.5" fill="#0000c2">
<text x="16.4" y="20.8">220VAC</text>
<text x="33.5" y="20.8">TO</text>
<text x="41" y="20.8">5VDC</text>
<text x="213.7" y="19.8">MICROCONTROLLER</text>
<text x="16.5" y="113">AC</text>
<text x="24.1" y="113">CONNECTOR+RELAY+BUZZER</text>
<text x="15.6" y="206.3">ToF</text>
<text x="24.9" y="206.3">Sensor</text>
<text x="214.1" y="206.8">5VDC</text>
<text x="226.8" y="206.8">TO</text>
<text x="234.3" y="206.8">3.3VDC</text>
<text x="300.1" y="205.7">PROGRAMMING PORT</text>
<text x="354.2" y="206">LED</text>
<text x="364.1" y="206">INDICATION</text>
</g>
<text font-size="2.8" fill="#840000" x="301" y="277.9">Title:</text>
<g font-size="2.1" fill="#006464">
<text x="190.6" y="143.2">LS1</text>
<text x="190.6" y="145.8">MLT-8530</text>
</g>
<g font-size="2.1" fill="#840000">
<text x="301" y="273.7">File:</text>
<text x="301" y="271">Sheet:</text>
<text x="307.1" y="273.7">PWD-v010A.kicad_sch</text>
<text x="301" y="281.1">Size:</text>
<text x="307.6" y="281.1">A3</text>
<text x="323" y="281.1">Date:</text>
<text x="386" y="281.3">Rev:</text>
<text x="301" y="283.9">KiCad</text>
<text x="308.7" y="283.9">E.D.A.</text>
<text x="316.3" y="283.9">9.0.0</text>
<text x="386" y="283.9">Id:</text>
<text x="390.1" y="283.9">1/1</text>
</g>
<g font-size="1.8" fill="#840000">
<text x="35" y="11.9">1</text>
<text x="85" y="11.9">2</text>
<text x="135" y="11.9">3</text>
<text x="185" y="11.9">4</text>
<text x="235" y="11.9">5</text>
<text x="285" y="11.9">6</text>
<text x="335" y="11.9">7</text>
<text x="385" y="11.9">8</text>
<text x="10.3" y="35.9">A</text>
<text x="408.3" y="35.9">A</text>
<text x="343.9" y="41.8" transform="rotate(-90 343.9 41.8)">VCC</text>
<text x="301.9" y="45.6" transform="rotate(-90 301.9 45.6)">VCC</text>
<text x="59.7" y="56.8">AC/L</text>
<text x="77.5" y="61.1">U</text>
<text x="60.7" y="69.5">AC/N</text>
<text x="322.7" y="70.8">MOSI</text>
<text x="322.7" y="68.3">MISO</text>
<text x="322.7" y="73.3">SCK</text>
<text x="10.3" y="85.9">B</text>
<text x="322.7" y="88.6">RLY/A2/PC2</text>
<text x="322.7" y="86">RIN/STS/A1/PC1</text>
<text x="408.2" y="85.9">B</text>
<text x="322.7" y="93.7">SDA/PC4/A4</text>
<text x="322.7" y="91.1">BUZZER/A3/PC3</text>
<text x="322.7" y="96.2">SCL/PC5/A5</text>
<text x="322.7" y="98.7">RST</text>
<text x="246.5" y="110.2">RST</text>
<text x="69.4" y="129.2">NO</text>
<text x="69.4" y="126.7">NC</text>
<text x="244.8" y="127.2" transform="rotate(-90 244.8 127.2)">VCC</text>
<text x="10.3" y="135.9">C</text>
<text x="408.2" y="135.9">C</text>
<text x="38.3" y="149.5">C</text>
<text x="38.3" y="147">NO</text>
<text x="70.8" y="149.5">C</text>
<text x="38.3" y="152.1">AC/L</text>
<text x="38.3" y="154.6">AC/L</text>
<text x="38.3" y="157.2">AC/N</text>
<text x="147.3" y="164.8">BUZZER/A3/PC3</text>
<text x="75.2" y="168.6">RLY/A2/PC2</text>
<text x="10.3" y="185.9">D</text>
<text x="408.2" y="185.9">D</text>
<text x="377.3" y="215.6">RIN/STS/A1/PC1</text>
<text x="77.2" y="227.2" transform="rotate(-90 77.2 227.2)">AVDD</text>
<text x="308.7" y="227">MISO</text>
<text x="110.6" y="228.3">AVDD</text>
<text x="287.2" y="233.4">VCC</text>
<text x="309.6" y="229.6">SCK</text>
<text x="309.9" y="232.1">RST</text>
<text x="336.7" y="229.6">MOSI</text>
<text x="10.3" y="235.9">E</text>
<text x="158.4" y="238.6" transform="rotate(-90 158.4 238.6)">AVDD</text>
<text x="166.1" y="238.6" transform="rotate(-90 166.1 238.6)">AVDD</text>
<text x="177.5" y="237.3" transform="rotate(-90 177.5 237.3)">VCC</text>
<text x="408.3" y="235.9">E</text>
<text x="48.3" y="246.1">SDA/PC4/A4</text>
<text x="48.4" y="248.6">SCL/PC5/A5</text>
<text x="10.3" y="285.9">F</text>
<text x="35" y="286.9">1</text>
<text x="85" y="286.9">2</text>
<text x="135" y="286.9">3</text>
<text x="185" y="286.9">4</text>
<text x="235" y="286.9">5</text>
<text x="285" y="286.9">6</text>
<text x="335" y="286.9">7</text>
<text x="385" y="286.9">8</text>
<text x="408.3" y="285.9">F</text>
</g>
<g font-size="1.8" fill="#006464">
<text x="335.3" y="47">C9</text>
<text x="346.7" y="47.9">C10</text>
<text x="66.1" y="52.9">0.5A/250Vac</text>
<text x="71.1" y="50.4">F1</text>
<text x="142.7" y="49.1">+5V</text>
<text x="335.3" y="49.5">10uF</text>
<text x="346.7" y="50.4">100nF</text>
<text x="117.9" y="56.7">HLK-5M05</text>
<text x="121.2" y="54.2">PS1</text>
<text x="300.6" y="58.9" transform="rotate(-90 300.6 58.9)">VCC</text>
<text x="340.9" y="58">GND</text>
<text x="82.6" y="64.2">RV1</text>
<text x="82.6" y="61.6">10D561K</text>
<text x="99.1" y="64.4">C1</text>
<text x="99.1" y="61.8">0.1uF</text>
<text x="116.1" y="60.6">AC/L</text>
<text x="116.1" y="65.6">AC/N</text>
<text x="124.4" y="60.6">+Vout</text>
<text x="124.4" y="65.6">-Vout</text>
<text x="148.6" y="62.2">C3</text>
<text x="148.6" y="64.7">220uF</text>
<text x="273.1" y="64.4">C7</text>
<text x="287.5" y="60.6">AREF</text>
<text x="287.5" y="65.6">ADC6</text>
<text x="303.1" y="60" transform="rotate(-90 303.1 60)">AVCC</text>
<text x="308" y="60.6">PB0</text>
<text x="308" y="63.1">PB1</text>
<text x="308" y="65.6">PB2</text>
<text x="273.1" y="66.9">100nF</text>
<text x="287.5" y="68.2">ADC7</text>
<text x="308" y="68.2">PB3</text>
<text x="308" y="70.7">PB4</text>
<text x="337.5" y="70.7">8MHz</text>
<text x="338.8" y="68.2">Y1</text>
<text x="267.2" y="74.5">GND</text>
<text x="301.1" y="75.8">XTAL1/PB6</text>
<text x="308" y="73.3">PB5</text>
<text x="142.7" y="78.3">GND</text>
<text x="301.1" y="78.3">XTAL2/PB7</text>
<text x="308" y="83.4">PC0</text>
<text x="345.9" y="80.9">GND</text>
<text x="308" y="86">PC1</text>
<text x="308" y="88.5">PC2</text>
<text x="308" y="91">PC3</text>
<text x="308" y="93.6">PC4</text>
<text x="300.9" y="98.7">~{RESET}/PC6</text>
<text x="308" y="96.1">PC5</text>
<text x="233.3" y="105">SW_Push</text>
<text x="235.5" y="102.5">SW1</text>
<text x="308" y="103.7">PD0</text>
<text x="308" y="106.3">PD1</text>
<text x="308" y="108.8">PD2</text>
<text x="308" y="111.4">PD3</text>
<text x="308" y="113.9">PD4</text>
<text x="242.7" y="116.2" transform="rotate(-90 242.7 116.2)">R12</text>
<text x="244.7" y="116.2" transform="rotate(-90 244.7 116.2)">10K</text>
<text x="308" y="116.4">PD5</text>
<text x="308" y="119">PD6</text>
<text x="109.7" y="121.5">+5V</text>
<text x="183.4" y="125.3">+5V</text>
<text x="300.6" y="125.2" transform="rotate(-90 300.6 125.2)">GND</text>
<text x="308" y="121.5">PD7</text>
<text x="130.8" y="131.7">R7</text>
<text x="230.4" y="129.1">GND</text>
<text x="301.9" y="129.1">U3</text>
<text x="301.9" y="131.7">ATmega328-A</text>
<text x="101.6" y="136.8">G5LE-1</text>
<text x="130.8" y="134.2">4K7</text>
<text x="18.4" y="143.1">Screw_Terminal_01x05</text>
<text x="28" y="140.6">J1</text>
<text x="101.6" y="139.3">K1</text>
<text x="114.3" y="138">D1</text>
<text x="114.3" y="140.6">1N4148W</text>
<text x="132.1" y="142.2">D2</text>
<text x="186.3" y="140.1" transform="rotate(-90 186.3 140.1)">1</text>
<text x="297.7" y="138">GND</text>
<text x="132.1" y="144.7">BLUE</text>
<text x="186.3" y="148.3" transform="rotate(-90 186.3 148.3)">2</text>
<text x="93.9" y="166.5">R5</text>
<text x="115.6" y="167.2">Q1</text>
<text x="168.8" y="162.7">R8</text>
<text x="168.8" y="164.7">1K</text>
<text x="189.2" y="166">AO3400A</text>
<text x="189.2" y="163.4">Q2</text>
<text x="93.9" y="168.5">1K</text>
<text x="101.7" y="172.8" transform="rotate(-90 101.7 172.8)">R6</text>
<text x="103.7" y="173.4" transform="rotate(-90 103.7 173.4)">10K</text>
<text x="115.6" y="169.8">AO3400A</text>
<text x="175.4" y="169.6" transform="rotate(-90 175.4 169.6)">R10</text>
<text x="177.4" y="169.6" transform="rotate(-90 177.4 169.6)">10K</text>
<text x="183.4" y="179.9">GND</text>
<text x="223.5" y="177.4">FID1</text>
<text x="223.5" y="179.9">Fiducial</text>
<text x="237.5" y="177.4">FID2</text>
<text x="237.5" y="179.9">Fiducial</text>
<text x="251.5" y="177.4">FID3</text>
<text x="251.5" y="179.9">Fiducial</text>
<text x="109.7" y="182.5">GND</text>
<text x="222.3" y="192.6">H1</text>
<text x="222.3" y="195.2">MountingHole</text>
<text x="241.3" y="192.6">H2</text>
<text x="241.3" y="195.2">MountingHole</text>
<text x="260.4" y="192.6">H3</text>
<text x="260.4" y="195.2">MountingHole</text>
<text x="279.4" y="192.6">H4</text>
<text x="279.4" y="195.2">MountingHole</text>
<text x="359.9" y="211.7">+5V</text>
<text x="323.9" y="220.6">J2</text>
<text x="337.1" y="221.8">+5V</text>
<text x="364.5" y="221.8">R13</text>
<text x="375.9" y="221.8">R14</text>
<text x="221.5" y="226.9">+5V</text>
<text x="255.2" y="226.9">U2</text>
<text x="314.3" y="223.1">Conn_02x03_Odd_Even</text>
<text x="364.5" y="224.4">4K7</text>
<text x="375.9" y="224.4">330R</text>
<text x="226" y="233.3">0R</text>
<text x="249.8" y="229.5">AMS1117-3.3</text>
<text x="252" y="233.3">VI</text>
<text x="258.5" y="233.3">VO</text>
<text x="365.8" y="232.3">D3</text>
<text x="377.2" y="232.3">D4</text>
<text x="67.4" y="235" transform="rotate(-90 67.4 235)">R1</text>
<text x="69.4" y="235.6" transform="rotate(-90 69.4 235.6)">10K</text>
<text x="72.5" y="235" transform="rotate(-90 72.5 235)">R2</text>
<text x="74.5" y="235.6" transform="rotate(-90 74.5 235.6)">4K7</text>
<text x="77.6" y="235" transform="rotate(-90 77.6 235)">R3</text>
<text x="79.6" y="235.6" transform="rotate(-90 79.6 235.6)">4K7</text>
<text x="82.7" y="235" transform="rotate(-90 82.7 235)">R4</text>
<text x="84.7" y="235.6" transform="rotate(-90 84.7 235.6)">4K7</text>
<text x="105" y="237.8" transform="rotate(-90 105 237.8)">AVDD</text>
<text x="225.4" y="235.3">R11</text>
<text x="236.2" y="239.6">C5</text>
<text x="257.4" y="237" transform="rotate(-90 257.4 237)">GND</text>
<text x="274.3" y="238.7">C6</text>
<text x="287" y="239.6">C8</text>
<text x="337.1" y="237.1">GND</text>
<text x="365.8" y="234.9">RED</text>
<text x="377.2" y="234.9">GREEN</text>
<text x="97" y="240.9">GPIO1</text>
<text x="97" y="246">SDA</text>
<text x="107.5" y="243.6" transform="rotate(-90 107.5 243.6)">AVDDVCSEL</text>
<text x="113" y="244.7">U1</text>
<text x="146.1" y="244.7">C2</text>
<text x="161.3" y="244.7">C4</text>
<text x="170.1" y="244.2">R9</text>
<text x="170.1" y="242.2">0R</text>
<text x="236.2" y="242.2">100nF</text>
<text x="274.3" y="241.3">10uF</text>
<text x="287" y="242.2">1uF</text>
<text x="366.3" y="244.7">GND</text>
<text x="97" y="248.5">SCL</text>
<text x="113" y="247.2">VL53L0CXV0DH1</text>
<text x="146.1" y="247.2">100nF</text>
<text x="161.3" y="247.2">4.7uF</text>
<text x="97" y="253.6">XSHUT</text>
<text x="105" y="257.3" transform="rotate(-90 105 257.3)">GND</text>
<text x="107.5" y="257.3" transform="rotate(-90 107.5 257.3)">AVSSVCSEL</text>
<text x="155.4" y="254.9">GND</text>
<text x="254.5" y="261">GND</text>
<text x="103.4" y="267.6">GND</text>
</g>
<g font-size="1.8" fill="#a90000">
<text x="113.6" y="59.4">1</text>
<text x="131.4" y="59.4">4</text>
<text x="284.4" y="59.4">20</text>
<text x="299.5" y="54" transform="rotate(-90 299.5 54)">4</text>
<text x="302" y="54.7" transform="rotate(-90 302 54.7)">18</text>
<text x="312.4" y="59.4">12</text>
<text x="113.6" y="64.5">2</text>
<text x="131.4" y="64.5">3</text>
<text x="284.4" y="64.5">19</text>
<text x="312.4" y="62">13</text>
<text x="312.4" y="64.5">14</text>
<text x="284.4" y="67.1">22</text>
<text x="312.4" y="67.1">15</text>
<text x="312.4" y="69.6">16</text>
<text x="312.4" y="72.1">17</text>
<text x="313" y="74.7">7</text>
<text x="313" y="77.2">8</text>
<text x="336.5" y="73.4">3</text>
<text x="342.8" y="75.9">2</text>
<text x="312.4" y="82.3">23</text>
<text x="336.5" y="78.5">1</text>
<text x="312.4" y="84.8">24</text>
<text x="312.4" y="87.4">25</text>
<text x="312.4" y="89.9">26</text>
<text x="312.4" y="92.5">27</text>
<text x="312.4" y="95">28</text>
<text x="312.4" y="97.5">29</text>
<text x="312.4" y="102.6">30</text>
<text x="312.4" y="105.2">31</text>
<text x="312.4" y="107.7">32</text>
<text x="313" y="110.2">1</text>
<text x="313" y="112.8">2</text>
<text x="312.4" y="117.9">10</text>
<text x="313" y="115.3">9</text>
<text x="312.4" y="120.4">11</text>
<text x="82.3" y="131.5" transform="rotate(-90 82.3 131.5)">3</text>
<text x="87.4" y="131.5" transform="rotate(-90 87.4 131.5)">4</text>
<text x="95" y="131.5" transform="rotate(-90 95 131.5)">5</text>
<text x="299.5" y="127.7" transform="rotate(-90 299.5 127.7)">3</text>
<text x="185.2" y="135.3" transform="rotate(-90 185.2 135.3)">1</text>
<text x="31.7" y="148.3">4</text>
<text x="31.7" y="145.8">5</text>
<text x="84.8" y="144.2" transform="rotate(-90 84.8 144.2)">1</text>
<text x="95" y="144.2" transform="rotate(-90 95 144.2)">2</text>
<text x="31.7" y="156">1</text>
<text x="31.7" y="153.4">2</text>
<text x="31.7" y="150.9">3</text>
<text x="185.2" y="153.1" transform="rotate(-90 185.2 153.1)">2</text>
<text x="185.2" y="160.7" transform="rotate(-90 185.2 160.7)">3</text>
<text x="104.7" y="167.4">1</text>
<text x="111.5" y="164.5" transform="rotate(-90 111.5 164.5)">3</text>
<text x="178.4" y="163.6">1</text>
<text x="111.5" y="172.2" transform="rotate(-90 111.5 172.2)">2</text>
<text x="185.2" y="168.3" transform="rotate(-90 185.2 168.3)">2</text>
<text x="320" y="225.8">1</text>
<text x="328.9" y="225.8">2</text>
<text x="103.9" y="232.5" transform="rotate(-90 103.9 232.5)">11</text>
<text x="106.4" y="231.8" transform="rotate(-90 106.4 231.8)">1</text>
<text x="249.5" y="232.2">3</text>
<text x="262.2" y="232.2">2</text>
<text x="320" y="228.3">3</text>
<text x="320" y="230.9">5</text>
<text x="328.9" y="228.3">4</text>
<text x="328.9" y="230.9">6</text>
<text x="94.5" y="239.8">7</text>
<text x="256.3" y="239.5" transform="rotate(-90 256.3 239.5)">1</text>
<text x="94.5" y="244.9">9</text>
<text x="93.9" y="247.4">10</text>
<text x="94.5" y="252.5">5</text>
<text x="103.9" y="259.8" transform="rotate(-90 103.9 259.8)">3</text>
</g>
<g font-size="1.8" fill="#0000c2">
<text x="343.9" y="118.6">GPIO</text>
<text x="349.9" y="118.6">MAPPING</text>
<text x="345.1" y="122.1">PIN</text>
<text x="345.1" y="124.6">GPIO-A1</text>
<text x="369.3" y="122.1">DEVICE</text>
<text x="369.3" y="124.6">RELAY STATUS LED</text>
<text x="345.1" y="127.1">GPIO-A2</text>
<text x="345.1" y="129.7">GPIO-A3</text>
<text x="369.3" y="127.1">RELAY</text>
<text x="369.3" y="129.7">BUZZER</text>
<text x="345.1" y="132.2">GPIO-A4</text>
<text x="345.1" y="134.8">GPIO-A5</text>
<text x="354.6" y="132.2">(SDA)</text>
<text x="354.6" y="134.8">(SCL)</text>
<text x="369.3" y="132.2">SENSOR SDA</text>
<text x="369.3" y="134.8">SENSOR SCL</text>
<text x="354.8" y="248.3">D1:Power</text>
<text x="354.8" y="250.3">D2:Relay</text>
<text x="364.3" y="250.3">Switching(RINGER,</text>
<text x="364.7" y="248.3">LED indication</text>
<text x="382.8" y="250.3">ON/OFF</text>
<text x="391.5" y="250.3">Status</text>
<text x="224" y="254.4">VCC=3.3V,</text>
<text x="224" y="256.4">ToF</text>
<text x="228.4" y="256.4">sensor:2.6V</text>
<text x="235.1" y="254.4">it</text>
<text x="237.7" y="254.4">is</text>
<text x="240.5" y="254.4">required</text>
<text x="240.6" y="256.4">to</text>
<text x="243.6" y="256.4">3.6V</text>
<text x="249.5" y="254.4">for</text>
<text x="224" y="258.4">Microcontroller:3.3V,</text>
<text x="224" y="260.5">are</text>
<text x="228.2" y="260.5">operating</text>
<text x="238.4" y="260.5">it</text>
<text x="240.9" y="260.5">at</text>
<text x="244" y="260.5">8MHz</text>
<text x="244.9" y="258.4">cause</text>
<text x="250.2" y="260.5">only</text>
<text x="251.6" y="258.4">we</text>
<text x="80.6" y="275.4">Needs</text>
<text x="87.4" y="275.4">to</text>
<text x="90.5" y="275.4">be</text>
<text x="93.9" y="275.4">calibrated</text>
<text x="104.7" y="275.4">for</text>
<text x="108.5" y="275.4">touchless</text>
<text x="118.8" y="275.4">operation:</text>
<text x="78.1" y="277.5">Calibration</text>
<text x="89.7" y="277.5">value</text>
<text x="92.3" y="279.5">for</text>
<text x="95.9" y="277.5">is</text>
<text x="96.2" y="279.5">seamless</text>
<text x="98.8" y="277.5">range</text>
<text x="105.3" y="277.5">of</text>
<text x="106.1" y="279.5">operation.</text>
<text x="108.3" y="277.5">10MM-30MM</text>
<text x="121.7" y="277.5">maximum</text>
</g>
<text font-size="1.8" fill="#009600" x="106.4" y="259.8" transform="rotate(-90 106.4 259.8)">2</text>
<text font-size="1.8" fill="#840084" x="107.7" y="259.9">Sensor_Distance:ST_VL53L1x</text>
</svg>
